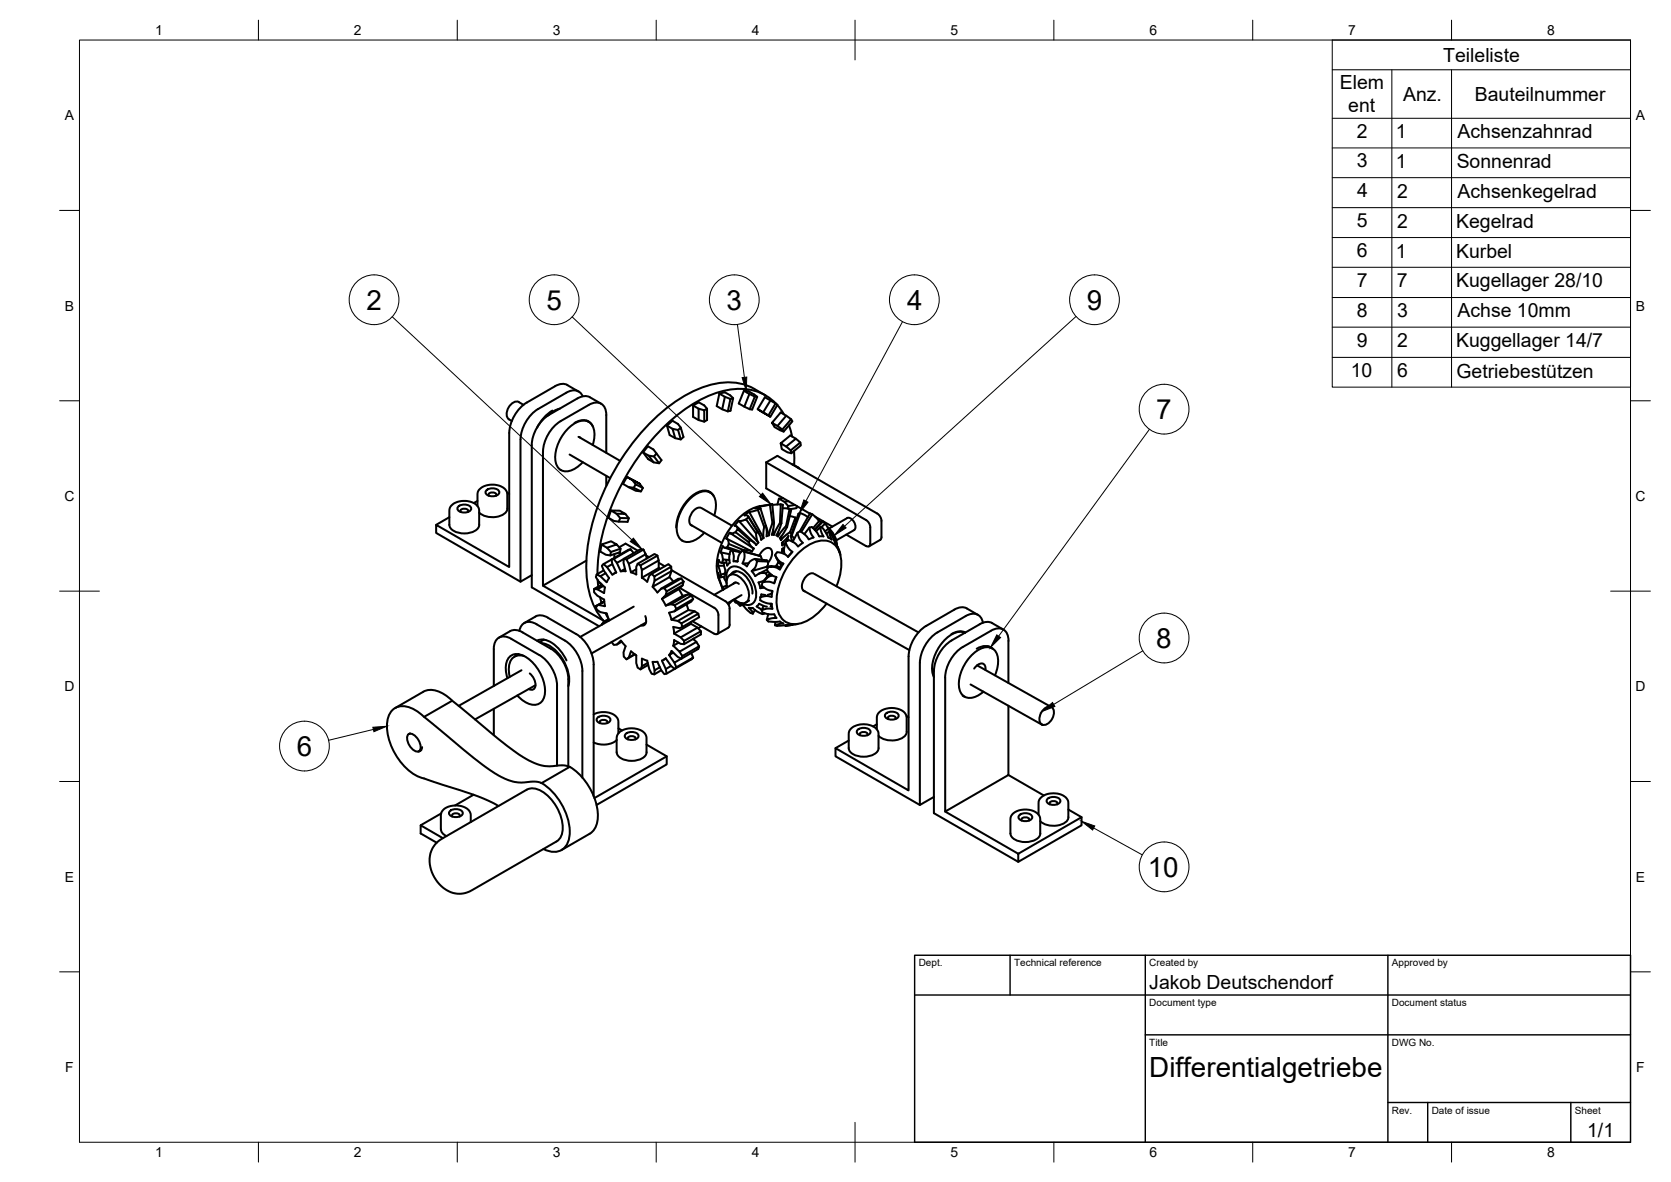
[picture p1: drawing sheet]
<svg xmlns="http://www.w3.org/2000/svg" width="420mm" height="297mm" viewBox="0 0 420 297" stroke-linecap="round" stroke-linejoin="round" font-family="sans-serif">
<!-- layer: Visible -->
<g fill="none" stroke="#000" stroke-width=".51">
<path d="M142.7 96.8l2.8 1.6M142.7 96.8a3.1 3.1 0 0 0-3.2 .3l-7 4.1a9.8 9.8 0 0 0-4.4 7.6l-.1 33.7-18.3-10.6v2l21.2 12.3M146.5 99.6a2.61 2.61 0 0 0-4.1-.9l-7.1 4.1M148.3 99.8l2.9 1.7M148.3 99.8a3.2 3.2 0 0 0-3.1 .3l-7.1 4.1a9.8 9.8 0 0 0-4.4 7.7M180.9 98.9l-.7 3.2 1.4 .8 1.4 .5 .7-.2 .6-3.1-.6 .2M180.9 98.9l1.4 .8-.7 3.2M180.9 98.9l1.3-.3 1.4 .8 .7 .7M182.3 99.7l1.4 .6-.7 3.1M187 98.2l-1.2 3.2 1.4 .8 1.3 .6 .6 .1 1.3-3.2h-.6M187 98.2l1.4 .8-1.2 3.2M187 98.2l1.3 .1 2.1 1.4"/>
<path d="M188.4 99l1.4 .7-1.3 3.1M192.5 99.4a14.9 14.9 0 0 0-11.7-3.1 32.2 32.2 0 0 0-16.9 9.6 56.5 56.5 0 0 0-16.4 33.7 23.3 23.3 0 0 0 3.4 15.4l1 1.2M128 105.4l.7 .4M130.5 101.1l1.1 .6M130.5 101a2.7 2.7 0 0 0-3.1 2.6 1.64 1.64 0 0 0 .6 1.8M133.7 111.9v35.7l16.9 9.8M135.3 102.8a9.8 9.8 0 0 0-4.4 7.6v35.8l2.8-1.7M138.9 103.2a10.4 10.4 0 0 0-3.9 4.3M140.8 102.7l-1.6 .6-1.6 1.2M140.9 118.1h.1M143.2 114.2l10.2 5.9M144.5 106.3a2.94 2.94 0 0 1 4.5 .8"/>
<path d="M145.4 109.8l.6 .2M145.6 109.8l10.3 6M147.5 105.7l.5 .3M149 111.8a5.6 5.6 0 0 0-.5-5.5 3.2 3.2 0 0 0-4 .1 10.3 10.3 0 0 0-4.7 10 2.83 2.83 0 0 0 4.5 1.5l2.2-1.8M152.4 113.8l.1-9.5a2.69 2.69 0 0 0-1.4-2.8 2.69 2.69 0 0 0-3.1 .3l-7 4a9.8 9.8 0 0 0-4.5 7.7v33.7l10.9-6.3M152.4 119.6v2.5M157.6 119.9l-.9 1.7 1.4 .8 1.8 .9 1.3 .2 .4-.9-.8-1-3.2-1.7 3.2 1.7M161.7 113.7l1.3 1.7 1.4 .8 1.3 .2 .6-.8-1.2-1.7-.7 .8M161.7 113.7l1.4 .8 1.3 1.7M161.7 113.7l1.2-1.6 1.4 .9 .8 .9M163.1 114.5l1.3 .2 1.3 1.7M167.7 107l.7 2.3 1.4 .8 1.4 .3 .7-.6-.7-2.4-.7 .7"/>
<path d="M167.7 107l1.4 .8 .7 2.3M167.7 107l1.4-1.3 1.4 .8 .7 .9M169.1 107.8l1.4 .3 .7 2.3M174.3 101.9v2.9l1.4 .8 1.4 .4 .7-.4v-2.9l-.7 .4M174.3 101.9l1.4 .8v2.9M174.3 101.9l1.4-.8 1.4 .8 .7 .8M175.7 102.7l1.4 .4v2.9M190.5 102.8l3.2 1.9-3.2-1.9 1.8-3 1.4 .8-1.8 3M192.7 116.2l2.8-1.6 25.4 14.7 .5 .8 .2 .8v4.4l-.3 .4-2.8 1.6M192.7 116.2l25.4 14.7 .5 .8 .2 .8v4.5l-.4 .3-.6-.1-5-2.8M192.7 116.2v6.5l10.9 6.4M193.7 100.6l1.3 .8-1.8 3"/>
<path d="M194.1 106.2l.7 1.1 2.2 1.2-.3-.6-2.6-1.7 2.2-2.5 1.4 .8-2.2 2.5M195 101.4l.5 .3-1.8 3M195.2 101.5a13.4 13.4 0 0 0-14-3.1 38.1 38.1 0 0 0-18.2 13.2 55.3 55.3 0 0 0-12.7 30.8l-.1 1.9M195.4 101.8l1.7 2.3M196.3 111.4l.3 1.4 1.4 .9 1 .2-.2-.7-1.1-1-1.4-.8 2.4-2 1.4 .8-2.4 2M197.7 104.5l1.2 .9-2.2 2.5M198.4 106.9l.8 2.8M198.9 105.4l.3 .5-2.2 2.6M199.3 116.7l1.4 .8M199.7 113.3v3.6M200.1 110.2l1.1 1-2.4 2M200.7 117.5l.3 .3"/>
<path d="M201.2 111.2l.2 .7-2.4 2M113 130l-3.3 1.9M113.5 127a4.8 4.8 0 0 1 6.8 .5l.2 .8v3.6a2.87 2.87 0 0 1-2.9 2.1 4.5 4.5 0 0 1-4.5-1.6l-.1-4.4zM115.2 127.4a2.28 2.28 0 0 1 3.3 .2 1.51 1.51 0 0 1-2 1.2 1.33 1.33 0 0 1-1.5-1.2zM115.8 128.7l-.1-.2a1.09 1.09 0 0 1 1-.7 1.09 1.09 0 0 1 1 .7l-.1 .2M120.1 127.2v-3a3.3 3.3 0 0 1 3.7-2.4 3.3 3.3 0 0 1 3.8 2.4v3.6a3.2 3.2 0 0 1-3.6 2.2l-2-.3-1.5-.9M120.1 125.9l-1 .5M122.3 123.3a2.28 2.28 0 0 1 3.2 .3 1.51 1.51 0 0 1-2 1.1 1.33 1.33 0 0 1-1.4-1.1zM122.9 124.6l-.1-.2a1.09 1.09 0 0 1 1-.7 1.09 1.09 0 0 1 1 .7l-.1 .2M127.5 123.8l.5 .3M152.6 137.7l1 1M153.6 128.3l-.6 1.8 1.4 .8 3.4 .2 .3-.9-.9-1.1-1.4-.8h-2.2l1.4 .8h2.2"/>
<path d="M154.5 139.2v1M155 129.1l.9 1.1M155 136.8l-2.4 .9-1.4-.9 2.4-.8 1.4 .8 1 1.1-.1 .9-2.4 .8-1.2-.2-1.4-.8 .3-1.8M155.6 138.9l.6 .3M155.7 137.5l1.6-.9 3.1 1.8M156 137.9l-2.4 .8-.1 .9M158.1 122.4l1.2 .2 1.9 .9M158.1 130.2h-2.2l-.3 .9M158.6 138l-.6 .2-4.2 2.4 .2 1.2 1 2.1-1 .5M159 120.7l.8 1M159.3 139l-.7-1-4.3 2.5M159.3 122.6l.5-.9 1.8 .9"/>
<path d="M161.8 138.1l-.7-.1-4.3 2.4v1l.5 2.2M162.4 139.3l.2 1M162.5 139.6l.7 .4M165.3 139.6l-.7-.4-4.3 2.5-.3 .8v1.9M171.5 135.8l.1 .1M173.7 131.9l7.8 4.5M176.2 127.6a2.76 2.76 0 0 0-2.8 2.5l-.1 .5a1.33 1.33 0 0 0 .7 1.5M176.4 127.7l7.6 4.4M177.8 123.4l.8 .4M179.4 124.6a2.79 2.79 0 0 0-4-.9 10.8 10.8 0 0 0-5.4 8.9M179.6 129.5a5.5 5.5 0 0 0-.6-5.4 3.3 3.3 0 0 0-4 .1 10.3 10.3 0 0 0-4.7 10 2.84 2.84 0 0 0 4.6 1.5l2.2-1.8M182.1 137.6l2.9 .9"/>
<path d="M182.6 135.3l6.5 3.3-.8-.3h-1.2M182.6 135.3l.4 .4 .2 1M182.9 137.5l.3-.8 3.9 1.6M183.5 133.9l.5 .2 .9-.4 3.4 2.6 .5 .9 .7 .6zM183.5 139.3l-2.3-.5 .4 .8 .2 1M183.5 133.8l-.9 1.5M184.1 138.3l-.5 .2-.1 .4-.2 1.2 .2 1.3-.7 .7-.3-1.4M184.9 133.7l.6-.7 3.1 2.7 1 .6 .5 .7M185.2 132.3l4.5 4.1M185.8 130.9l-1.1 1.2 .5 .2 .3 .7M186.3 138.7l-3.4-1.2-.7 .2-.5-.4-.5 1.5M186.5 138.4l4.8 1.4"/>
<path d="M187.1 138.3l-.1 .2M187.1 138.6l-.6-.2-.5 .7-.4 .9-.1 1.1h-1v-1.4l-.4-1.4 2.1 .5M187.2 129.5h.7l.3 .4-.6 .6M188.1 129.8l2.7 4.2M188.2 129.9l2.3 3.7M188.4 128.6l2.2-.5 1.5 4.3-.1 2.8zM188.4 128.6l-1.2 .9M188.6 135.7l-.4 .5M189.5 137.8l-.4 .8M189.9 127.7l1.3 .1-.6 .3M190.1 134l.2 1.5 .4 .8M190.1 134l-2.5-3.5-1.4 .4h-.4l4.9 5.4"/>
<path d="M190.5 133.6l.7 1.3 .2 .8 .6-.5M190.5 133.6l-.4 .4M190.7 136.3l-.6 .7M190.9 139.6a2.54 2.54 0 0 1 2.7-1.8 2.53 2.53 0 0 1-.5 3.6M191.1 127.3l-1.2 .4M191.3 139.8l.3 .9M191.3 139.8l-4.2-1.2 .1 1.7-.5 1.3 1.5-.1M192.6 132.1l-1.5-4.8 2.5-.5 .6 4.7-.9 3M192.6 132.1l.2 1.5-.1 1.2 .6-.3M192.6 132.1l-.5 .3M192.6 132.2l.7 2.3M194.2 126.7l.4 4.7-.5 3h.5"/>
<path d="M194.2 126.7a11.7 11.7 0 0 0-8 3.1 17.6 17.6 0 0 0-5.9 13.8l.4 1.7 1.1 2.9M194.2 126.7l-.6 .1M194.2 126.9l2.1-.2-.2 4.7-1.5 3M194.4 133.1l.2 1.3M194.6 131.4l-.4 .1M194.9 139.5l.9 1.8 .7 .6M195.2 134.6l.4 .2M195.6 133.8v1M195.9 125.3l-.4 1.5M196.1 135.3l.3 .4M196.1 131.4l.4 .1M196.3 126.7l.5 .2-.3 4.6-1.3 3"/>
<path d="M196.5 134.8l-.1 .9M196.8 127.7l1.7 .1-.8 4.4-2.1 2.6M196.8 137.8l-.2 .9M196.8 125.1l-.9 .2 1.4 .8 .9 1.1-.2 .6M196.9 136.2l-.2 .8M197.1 138.5l-.5 .2M197.2 137.7l-.5 .2-.1 .8M197.5 136.5l-.8 .5M197.5 136.3l.8 1.5 1 .9-1.1 1.2M197.7 132.2l.2 .2M197.8 135.9l.3-.9-1.5 1.4 .1 .6M198 135.6l.1 .1"/>
<path d="M198 135.6l-.2 .3M198.2 134.6l-.2 1M198.2 125.9l-.9 .2M198.5 127.8l.4 .4-1 4.2-1.8 2.8M198.6 129.7l1.4 .4-1.4 3.6-2.2 2M198.7 133.7l.1 .4M198.8 134.7l.5 1.4M199.1 138.9l-.9 1-1.2-.8-1.6-.3-.5 .7 .2 .4 1 1.3 .9 .5M199.1 134.6l.6 .8M199.1 134.6l2.1-5.7-.4 .2-2 5.6M199.1 134.6l-.3 .1M199.9 126.9l-1.7 .3"/>
<path d="M200 130.1l.2 .7M200.1 130.8h.1M200.4 127.2l-.1 .5-1.6 .3M200.5 133.9l.5 1.5 .9 1-1.2 .9M200.7 137.3l-1-1-1.6-.6a3.4 3.4 0 0 0-.8 3.5M201.1 133.5l2.6-4.5 .5 .2-2.7 4.5M201.2 128.9l1.9 1.1M203.5 132.6l.4 1.4 .7 1.1-1.3 .4-.8-1-1.4-1-.6 .4-1.2 2.3M204.2 129.2l1.8 1.8M204.8 133.1l1.9-2.1h.2l-2 2.2M205 129.8l4.3 2.5M205.2 133.5l1.1-1 .1 .9 .7 1.4h-1.1l-.7-1.2-1.2-1.2-.6 .2-1.3 1.6"/>
<path d="M206 131l-1.6 1.7M206 131l.5 .3M206.3 132.5l.5 .1 1.2 1.9a1.4 1.4 0 0 0 1.1 1.1l-.6-2 .7 1 .8 1.9M206.9 131l.6 .6-1 .9M207.5 131.6l.8 1.3M208.1 132.5a6.3 6.3 0 0 1 2.3 4.6M208.2 132.9l.9 1.2M208.3 132.9l-.9 .6M208.5 133.6l-.7 .5M209 134.2a.57 .57 0 0 1 .7 .5l.4 1 .1 .2-.2 .1M209.7 134.7l-.4 .2M210 136.5l.6 .9"/>
<path d="M210.1 135.4l-.5 .2M210.1 136l.3 .9M210.5 137.3l.6 1.6M210.5 137.4l-.5-1.5 1.1 2.8M211.2 138.9l.1 .6M213 130.2l-4.5 2.6M213 130.2a2.02 2.02 0 0 1 1.8 3l-4.6 2.6M130.6 158.5a2.59 2.59 0 0 1 1.7-2.1 2.59 2.59 0 0 1 2.6 .5l7.1 4.1a9.8 9.8 0 0 1 4.4 7.6M131.4 158.9l7.1 4.1a9.8 9.8 0 0 1 4.4 7.7v21.9M131.4 158.9l-1.1-.5a2.56 2.56 0 0 0-2 .2l-2.8 1.6M134.6 154.9l-2.8 1.7M134.7 154.9a3.1 3.1 0 0 1 3.1 .3"/>
<path d="M136.5 147.2l15.2 8.7M137.8 155.2l7 4.1M144.9 159.3a9.8 9.8 0 0 1 4.4 7.7M149.4 148v.8l.8 .9 1.7 1M149.8 152.3l.2 .9 1 .6 1.5 .4M150 144.4l-.2 .6 .7 1.1 1.6 1.5M150.2 148.1l1.7 .9M150.3 145.7l.1 1.7M150.5 152l1.6 .3M150.7 146.3l.4 .4M150.9 150.1l.3 1.4M151 144.8l1.5 1.5"/>
<path d="M151.3 146.9l-1.9 1.1 .8 .1 1.5-.9M151.7 141.8l-.4 .4 .5 1.2 1.3 1.9M151.8 143.3l-1.8 1.1 1 .4 1.3-.8M151.9 150.7l.2 1.6M151.9 151.1l-2.1 1.2 2.1-1.1M152.1 147.6l-.2 1.4M152.2 154.1l.8 1.3M152.6 154.1l.6 1.8M152.6 142.5l1.4 1.9M153 155.6l-1.2 .7-.4 .7M153.1 155.9l-1.3 .4M153.2 145.3l-.6 1"/>
<path d="M154.3 140.5l-2.6 1.3 .9 .7 1.4-.7M154.3 140.5l.8 1 1.7-1M154.9 143.8l-.5 .3M155.1 141.5l1 2.1M156.8 140.4l.7 .2M157.1 143l-1 .6M157.3 143.6h-1.2M157.5 140.6l4.3-2.5 .6 1.2-4.3 2.4zM158.1 141.7l.5 2.1 1.4-.7M158.7 143.8l1.3 .6M159.3 152.4l-13.4 7.7M160.3 141.7l.7 .4"/>
<path d="M161 142.1l4.3-2.5 .3 1.2-4.2 2.5zM162.3 154.8a1.56 1.56 0 0 1-.8 2.4h-.3M162.4 156.5l-13.7 7.7M163.9 144.2l.6 .7M164.1 147.5l1.2 1.4M164.5 144.9l4.3-2.5v1.1l-4.2 2.5zM165.6 140.8v1.9l-4.2 2.5v-1.9M165.6 141.4l1.6 .9M165.6 142.7l.4 .3M166.5 150.5l.9 1.7M167 147.8l.6 .8M167.6 148.6l4.3-2.4-.2 .9-4.3 2.4z"/>
<path d="M168.2 154l.7 1.7M168.3 145l1 1.1M168.8 142.4l-.7-.6-4.2 2.4-.6 .5-.6 1.5-1.3-1M168.8 143.3l13.6 7.8 .6 .6 .5 1.2-.1 4.4-.3 .4-2.8 1.6M168.8 143.5l-.5 1.5-4.2 2.5 .5-1.5M169.6 153.6l-1.4 .4M169.6 152.1l.5 .9M170.1 153l4.2-2.5-.5 .7-4.2 2.4zM170.4 156l.9 .7 4.3-2.5 .2 .9-4.2 2.5-.7 .3-1.6-.4 .2 1.7M170.7 148.1l.9 1.6M171 147.8l8.6 4.9 .6 .6 .4 1.3v4l-.2 .6-.5 .2-.3-.2M171.3 145.4l-.8 .1-4.2 2.4-1 1"/>
<path d="M171.3 156.7l.3 .9M171.6 149.7l-4.2 2.5M171.7 147.1l-1 1-4.3 2.4 1-1M171.9 146.2l-.6-.8-4.3 2.4-.7 .1M172.6 151.9l.5 1.4M173 149.4l-1.4 .3M173.7 156.3v.5M173.9 149.7l-.9-.3-4.3 2.4-1.3 .4M174.1 156.1l5.5 3.2M174.3 150.5l-.4-.8-4.3 2.4-.9-.3M174.7 153.6l-1.6-.3-4.3 2.4M175.4 157.7l-1.7-.9-4.2 2.4 1.7 1 4.2-2.5 .8 .9"/>
<path d="M175.6 154.2l-.9-.6-4.3 2.4-1.6-.3M176.3 157.4l-.7 .5M180.5 142.2l.7 2.2M180.7 140.7l.4 .7h1.3M180.7 145.2l.9 2.4M180.7 140.7l-.2 1.5M181.4 141.4h.8M181.9 148.2h-.1M181.9 141.4l.2 1a2.84 2.84 0 0 1 .2 2.1M181.9 144.9l.6 1.2M182.1 142.2h-1.6M182.1 144.1l.2 .4"/>
<path d="M182.2 144.2l-1 .2v.7l-.5 .1M182.2 144.9l-1.1 .1-.6-1.1 .2 1.3M182.5 146l.2 .6M182.7 145.9a2.78 2.78 0 0 1 1.7-3.6 6.1 6.1 0 0 1 5.1 4.3 4.6 4.6 0 0 1-.2 5 2.36 2.36 0 0 1-2.8 0M182.8 147.1l-1.2 .5 .2 .6M182.8 147.3v.2M182.9 147.6a2.4 2.4 0 0 1 1.1-3.2 4.6 4.6 0 0 1 4.1 3.7 2.64 2.64 0 0 1-.9 3.5 2.69 2.69 0 0 1-2.5-1M183.4 140.7l-1.6-.1-.2 .8M183.8 144.3a1.79 1.79 0 0 1 2.8-.2 6.1 6.1 0 0 1 2.6 5.1M184.2 150.8l-1 1.1M184.3 150.8l.3 .1M184.4 146.7a.83 .83 0 0 1 1.4 0"/>
<path d="M184.4 150.7l.5 .7 .5 .1M184.9 141.1h.6M184.9 150.8l.6 .9 .7 .5-.3-.7M185 146.4l-5.4 3.1M185.2 151.2l-.3 .2M185.2 143.6l-1.7 .9M185.9 151.5l1.1 .8M186.5 151.9l-.3 .3M186.5 149.5l-3.6 2.1M186.7 141.6l1.1 .7M187 152.3l1.2 1.3 1.1 .6 .5-.9M188.4 150.9l-.9 .5"/>
<path d="M189 143.5l.9 1.3 1-.7 1.2-.1 .5 .1 .3 .7M189.3 152.8l.9 .8 1.3 .6 .2 .1 .5-.2M189.3 152.8l-1-.1 .7 .9 .3 .6M189.8 140.4l3 .4 .3 .3M190.2 152.4l1.3 .9M190.3 141l2.8 .1v.9l-.3 .4-3.8 1.1 .5-.5a2.73 2.73 0 0 0 .8-2zM190.3 141l-.5-.6-.8 .4-.7 .6-.5 .9M190.7 146.4l.5 1.4M190.9 151.7l1.9 .7M190.9 151.7l-.6 .7M191.2 150.1v.7l1.5 .8 1.3 .1v.3M191.3 149.8l-.1 .3 1.4-.3 1.4 .2"/>
<path d="M191.5 153.4l.2 .6 1.7 .4h1.3l.5 .9-1.2 .1-1.2 .4 .4-1.5M191.6 147.3l-.4 .5 1-.1M191.7 146.3l-.2 .9 1.4 1 1.3 .3M192 152.3l-.5 1.1 1.3-.4h1.4M192.2 154.1v.1M192.4 149.5l-1-.1v.3M192.8 155.8l.4 .4h2.9M192.8 142.4l.3 .3M192.8 143.2l-2 1M193.1 143.7l-.5 .4M193.2 142.4l-.4 .8 1.2 1.3 1.2 .5-.5 1.6a4.1 4.1 0 0 0-3-.3l1.4-1.3 1-.4h-.2M193.2 142.4h2.4l.5 .2v.5l-1.4-.6z"/>
<path d="M193.6 144.2l-1.4 1.6-1.5 .6M193.7 151.7l.3 .3-.2 .4M193.7 144.3l-1.4 1.4M193.9 144.4v.2M193.9 144.6l-.1 .1M194 151.7l.2 1.3M194.1 149l-1.1 .5M194.1 148.5l.1 .3M194.2 148.5l-.2 1.5M195.2 145l-.4 1.3M195.2 142.1l.4 .3M196.1 141.6l-.5-.2-.4 .7"/>
<path d="M196.1 156.2l.9 .5-2.1 .4v-.8M196.5 141.9l-.4 .7M197 141.7l-.5 .2M197 141.7l-.9 1.4M198.2 157l-2.3 .3-1-.2M198.2 157h1l-1.7 .3v-.2M200.6 156.8l-3.1 .5M202 148.4l26.6 15M204.6 144.1a2.68 2.68 0 0 0-2.9 2.5l-.1 .5a1.31 1.31 0 0 0 .8 1.5M204.8 144.3l26.1 14.6M210.3 147.3a11.6 11.6 0 0 0 .6-9 4.4 4.4 0 0 0-6.1-2 17.3 17.3 0 0 0-9.5 15.4 4.7 4.7 0 0 0 5 5.1 11.9 11.9 0 0 0 7.5-5.1M242.2 158.8l.4 .2"/>
<path d="M242.6 159a4.5 4.5 0 0 0-4.9 1.6 10 10 0 0 0-3.1 8.9l.2 .7M242.7 159a3.5 3.5 0 0 0-3.5 .3M245.9 154.5l-2.8-1.6a3.1 3.1 0 0 0-3.1 .3l-7.1 4.1a9.8 9.8 0 0 0-4.4 7.6v33.7l-18.4-10.6v2.1l21.2 12.2M246.3 156.9l-7 4.1a9.8 9.8 0 0 0-4.5 7.6M246.3 156.9l1.2-.5a2.56 2.56 0 0 1 2 .2l2.8 1.6M247.1 156.5a2.6 2.6 0 0 0-1.6-2.2 2.6 2.6 0 0 0-2.7 .5l-7.1 4.1a9.8 9.8 0 0 0-4.4 7.7M106.4 173.8l-7 4.1M106.4 173.8a5.9 5.9 0 0 1 6.4 1.5l.9 .8M124.2 172.4v-9.3a2.7 2.7 0 0 1 1.3-2.9 2.7 2.7 0 0 1 3.1 .3l7 4.1a9.7 9.7 0 0 1 4.5 7.7v20.1M124.2 178.1v6.6M127.6 170.4a5.5 5.5 0 0 1 .6-5.4 3.3 3.3 0 0 1 4 .1 10.3 10.3 0 0 1 4.6 10 2.85 2.85 0 0 1-4.5 1.5l-2.2-1.8M130.3 164.4v.1"/>
<path d="M130.4 164.4l-1 .6M131.1 168.4l-15.8 9M131.8 164.9a2.85 2.85 0 0 0-3.9 3.1l.3 2.1M133.2 169.2a3.3 3.3 0 0 1 1.2 3.8 1.08 1.08 0 0 1-1.5 .2M134.6 172.2l-15.2 8.6M135 161a4.8 4.8 0 0 1 5.4 1.9l1.3 1.8 .7 1.3M136.1 161.6a8.4 8.4 0 0 1 6.2 5.6l.5 1.6 .3 1.6-.2 2M136.7 160.7v.1M136.8 160.7l-1.1 .7M146.4 168.6v26.8M149.3 179.5a4.6 4.6 0 0 1 6.1 1.2l.1 3.6M149.3 167v33.1"/>
<path d="M155.1 162l1-1 1.2 1.4M156.3 161.3l-1.2 .7-.8 .1-.5-.8M157.3 162.4l-.5 1.5v1.1l.7 .7 2.1-1.2M158.1 165.2l.6-1.5 1.3 1v1.9l.3 1.2 .7 .4 2-1.1M159.5 164.4l-2 1.3M162.7 166.1l.6 2.1 .6 1.1 .6 .2 1.8-1.1M162.8 166l-1.4-.5v1.9M162.9 166.6l-1.5 .8-.4 .8M164.1 166.3l.5 2.2M165.3 166.3l1 2.1 .7 1 .6-.1 2.5-1.6M165.3 166.3h-1.2M165.9 167.7l-1.3 .8-.1 1"/>
<path d="M167.4 165.5l-.5 .3M168.7 167.4l-1.3 .7 .2 1.2M169.3 164l-1.1 .6 1.4 1.9 1.7-1M169.3 162.3l1.6 1.5 4.2-2.5 .7 1.1M169.5 160.8l-.2 1.5M169.6 166.5l.5 1.2 4.2-2.4-.4 .4-4.3 2.4-.9-.7-1.3-1.9-.9 .5 .9 2.1M170.6 161.5l-1.3 .8M170.9 163.8l.7 1.1 4.2-2.5-.2 .7-4.3 2.4-.9-.4-1.5-1.5-.7 1M171.2 160.2l.8 .9 4.2-2.5v.8l-4.2 2.5-.8-.1-1.7-.9M171.6 164.9l-.3 .6M172 161.1v.8M173.8 164.1l.5 1.2"/>
<path d="M174.3 160.6l.8 .7M174.5 160.5v.2M222.7 179.4a2.28 2.28 0 0 1 3.3 .3 1.51 1.51 0 0 1-2 1.1 1.33 1.33 0 0 1-1.5-1.1zM227.9 179.9l.6 .4M231.3 166.6v35.7l3.5-2M234.8 168.6v35.8l21.2 12.2M242 174.8l.5 .3M244 172l17.9 10.1M244.9 168l.4-.4a1.37 1.37 0 0 1 2.4-.2l.1 .9M245.7 167.2l18.7 10.5M248.6 162.4l.9 .6M249.5 163a3.2 3.2 0 0 0-3.9 0"/>
<path d="M250.2 169.7a6 6 0 0 0-.2-6.4 3.3 3.3 0 0 0-4 0 10.3 10.3 0 0 0-4.7 10.1 2.82 2.82 0 0 0 4.5 1.5l1.5-1.1M253.6 171.6v-10.5a2.69 2.69 0 0 0-1.3-2.9 2.69 2.69 0 0 0-3.1 .3l-7.1 4.1a9.8 9.8 0 0 0-4.4 7.7v33.6l15.9-9.1v-17.4M262.6 178.1a1.37 1.37 0 0 1 1.8-.4 1.37 1.37 0 0 1 .6 1.7 2.72 2.72 0 0 1-3 2.7 2.72 2.72 0 0 1 .6-4zM102.5 184.7a1.48 1.48 0 0 1 2.3 .7l.4 .5a2.23 2.23 0 0 1 .1 2.9 2.23 2.23 0 0 1-2.4-1.5 2.94 2.94 0 0 1-.4-2.6zM103.1 184.3l-.3 .2M105.9 188.5l-.6 .3M106.1 187.7a1.06 1.06 0 0 1-.9 1.2M106.6 180.2a7 7 0 0 0-6.7-2.5 5.2 5.2 0 0 0-2.6 5.8 15 15 0 0 0 8.5 11.9l11.1 3.6a40.1 40.1 0 0 1 8.4 3.6M106.6 180.2l7.1-4.1 7.8 6.4a58.1 58.1 0 0 0 12.5 9.1 10.7 10.7 0 0 0 7.1 .7l2.2 .4-7.1 4.1a7 7 0 0 0-4.3-.2 12.7 12.7 0 0 1-8.6-3 198.4 198.4 0 0 1-14.7-11.9zM119.1 199.7l-4.7 2.7M136.2 196.8a15.4 15.4 0 0 1 7 13.1 4 4 0 0 1-5.5 3.9l-1.1-.4M143.3 192.7a15.1 15.1 0 0 1 6.9 13.8 4.4 4.4 0 0 1-1.9 3"/>
<path d="M150.2 180.4a2.28 2.28 0 0 1 3.3 .3 1.51 1.51 0 0 1-2 1.2 1.33 1.33 0 0 1-1.5-1.2zM150.9 181.7l-.1-.2a1.09 1.09 0 0 1 1-.6 1.09 1.09 0 0 1 1 .6l-.1 .2M155.1 186a5.5 5.5 0 0 1-5.8 .6M155.5 183l.9 .6M155.6 184.2a4.8 4.8 0 0 1 6.7 .4l.3 .8v3.6a2.87 2.87 0 0 1-2.9 2.1 4.5 4.5 0 0 1-4.5-1.6l-.2-4.1zM157.3 184.5a2.28 2.28 0 0 1 3.2 .3 1.51 1.51 0 0 1-1.9 1.1 1.33 1.33 0 0 1-1.5-1.1zM157.9 185.8l-.1-.2a1.09 1.09 0 0 1 1-.6 1.09 1.09 0 0 1 1 .6l-.1 .2M162.6 187.1l5 3M213.4 186.1l-3.3 1.9M213.9 183.2a4.9 4.9 0 0 1 6.8 .4l.2 .8v3.6a2.87 2.87 0 0 1-2.9 2.1 4.5 4.5 0 0 1-4.5-1.6l-.1-4.4zM215.6 183.5a2.28 2.28 0 0 1 3.3 .3 1.51 1.51 0 0 1-2 1.1 1.33 1.33 0 0 1-1.5-1.1zM216.3 184.8l-.1-.2a1.09 1.09 0 0 1 1-.7 1.09 1.09 0 0 1 1 .7l-.1 .2"/>
<path d="M220.5 183.3v-3a3.3 3.3 0 0 1 3.7-2.4 3.3 3.3 0 0 1 3.8 2.4v3.6a3.2 3.2 0 0 1-3.6 2.2l-2-.3-1.5-.9M220.5 182l-1 .5M223.3 180.7l-.1-.2a1.09 1.09 0 0 1 1-.6 1.09 1.09 0 0 1 1 .6l-.1 .2M253.6 194.8l8.9 5.1M109.8 211.8l1.4-1.1 21.2-12.2a4.2 4.2 0 0 1 4.6 .9 11.5 11.5 0 0 1 4.4 9.5 3.3 3.3 0 0 1-1.5 2.6l-21.2 12.2a6.4 6.4 0 0 1-8.7-2 7.5 7.5 0 0 1-.5-9.6zM110.9 208.4a1.96 1.96 0 0 0 1.4 1.7M110.9 204.4l-5.1 3M111.4 210.6l-5.6-3.2v2.1l4 2.3M113.1 203.9a2.28 2.28 0 0 1 3.3 .3 1.51 1.51 0 0 1-2 1.1 1.33 1.33 0 0 1-1.5-1.1zM113.7 205.2l-.1-.2a1.09 1.09 0 0 1 1-.6 1.09 1.09 0 0 1 1 .6l-.1 .2M118.4 206.6v-1.8a3.4 3.4 0 0 0-4.1-2.4l-.7 .1a2.89 2.89 0 0 0-2.8 2.3v3.6M148.3 209.5l-7.1 4.1"/>
<path d="M149.5 200.6l18.1-10.5v2l-17.6 10.2M237.7 203.9l18.3 10.7M254.6 204.6a4.8 4.8 0 0 1 6.7 .4l.3 .9v3.5a2.87 2.87 0 0 1-2.9 2.2 4.5 4.5 0 0 1-4.5-1.7l-.1-4.3zM256 214.6l15.9-9.2v2l-15.9 9.2zM256.3 204.9a2.28 2.28 0 0 1 3.2 .3 1.51 1.51 0 0 1-1.9 1.1 1.33 1.33 0 0 1-1.5-1.1zM256.9 206.2l-.1-.2a1.09 1.09 0 0 1 1-.6 1.09 1.09 0 0 1 1 .6l-.1 .2M261.1 204.7v-2.9a3.4 3.4 0 0 1 4.1-2.4 3.2 3.2 0 0 1 3.4 2.4v3.6M263.3 200.8a2.28 2.28 0 0 1 3.3 .3 1.51 1.51 0 0 1-2 1.2 1.33 1.33 0 0 1-1.4-1.2zM264 202.1l-.1-.1a1.09 1.09 0 0 1 1-.7 1.09 1.09 0 0 1 1 .7l-.1 .1M268.6 203.4l3.3 2M268.6 205.4a3.2 3.2 0 0 1-3.5 2.1l-2.1-.3-1.4-.8"/>
</g>
<circle cx="197.8" cy="135.9" r=".25" fill="#000"/>
<!-- layer: BORDER -->
<g fill="none" stroke="#000" stroke-width=".25">
<path d="M20 10.1h390v276.9h-390zM65 5.1v5M115 5.1v5M165 5.1v5M215 5.1v10M265 5.1v5M315 5.1v5M365 5.1v5M15 52.9h5M410 52.9h5M15 100.7h5M410 100.7h5"/>
<path d="M15 148.6h10M405 148.6h10M15 196.4h5M410 196.4h5M15 244.2h5M410 244.2h5M65 287v5M115 287v5M165 287v5M215 282.1v9.9M265 287v5M315 287v5"/>
<path d="M365 287v5"/>
</g>
<!-- layer: TITLEBLOCK -->
<path d="M230 240.1h180v46.9h-180zM230 250h180M254 240.1v9.9M288 240.1v46.9M349 240.1v46.9M288 260.1h122M349 277.1h61M359 277.1v9.9M395 277.1v9.9" fill="none" stroke="#000" stroke-width=".36"/>
<!-- layer: Parts Lists -->
<g fill="none" stroke="#000" stroke-width=".25">
<path d="M335 10.1h75v87.2h-75zM335 17.5h75M350 17.5v79.8M365 17.5v79.8M335 29.7h75M335 37.2h75M335 44.6h75M335 52.2h75M335 59.7h75M335 67.2h75M335 74.8h75M335 82.2h75"/>
<path d="M335 89.8h75"/>
</g>
<!-- layer: Balloons -->
<g fill="none" stroke="#000" stroke-width=".25">
<circle cx="94.1" cy="75.3" r="6.3"/>
<circle cx="139.3" cy="75.3" r="6.3"/>
<circle cx="184.6" cy="75.3" r="6.3"/>
<circle cx="229.9" cy="75.3" r="6.3"/>
<circle cx="275.2" cy="75.3" r="6.3"/>
<circle cx="292.7" cy="102.8" r="6.3"/>
<circle cx="292.7" cy="160.3" r="6.3"/>
<circle cx="76.5" cy="187.5" r="6.3"/>
<circle cx="292.7" cy="217.8" r="6.3"/>
</g>
<!-- layer: 0 -->
<path d="M186.6 94.9l1.2-.2-.2 3.6zM159.3 135.2l2.1 2.9-2.9-2zM191.7 123.9l2.2 2.9-3-2zM202.1 125.6l1.1 .6-2.2 2.8zM212 131.8l.7 .9-2.9 1.9zM250.6 159.5l1 .7-2.6 2.5zM262 178.8l2.6-2.3 .6 1zM93.7 182.8l3.6-.3-3.3 1.4zM271.9 206.4l3.4 1.2-.6 1z" fill="#000" stroke="#000" stroke-width=".25"/>
<path d="M98.6 79.6l60.3 56.1M143.9 79.6l47.4 44.8M270.6 79.5l-58.2 52.7M185.4 81.5l1.8 13.3M226.9 80.8l-24.3 45.1M289 107.9l-37.9 52M287.3 163.6l-22.4 13.4M93.9 183.3l-11.3 2.7M275 208.1l12.2 6.7" fill="none" stroke="#000" stroke-width=".25"/>
<g font-size="7">
<text x="92.2" y="77.9">2</text>
<text x="137.4" y="77.8">5</text>
<text x="182.7" y="77.8">3</text>
<text x="228.1" y="77.8">4</text>
<text x="273.3" y="77.8">9</text>
<text x="290.7" y="105.3">7</text>
<text x="290.7" y="162.8">8</text>
<text x="74.6" y="190">6</text>
<text x="288.6" y="220.3">10</text>
<text x="289" y="270.6">Differentialgetriebe</text>
</g>
<g font-size="4.9">
<text x="362.9" y="15.5">Teileliste</text>
<text x="336.9" y="22.4">Elem</text>
<text x="339" y="28.3">ent</text>
<text x="352.8" y="25.4">Anz.</text>
<text x="370.8" y="25.3">Bauteilnummer</text>
<text x="341.2" y="34.6">2</text>
<text x="350.9" y="34.7">1</text>
<text x="366.5" y="34.7">Achsenzahnrad</text>
<text x="341.1" y="42.1">3</text>
<text x="350.9" y="42.2">1</text>
<text x="366.3" y="42.2">Sonnenrad</text>
<text x="341.2" y="49.6">4</text>
<text x="351.3" y="49.7">2</text>
<text x="366.5" y="49.6">Achsenkegelrad</text>
<text x="341.1" y="57.1">5</text>
<text x="351.3" y="57.2">2</text>
<text x="366.1" y="57.2">Kegelrad</text>
<text x="341.1" y="64.6">6</text>
<text x="350.9" y="64.7">1</text>
<text x="366.1" y="64.7">Kurbel</text>
<text x="341.1" y="72.1">7</text>
<text x="351.2" y="72.2">7</text>
<text x="366.1" y="72.2">Kugellager 28/10</text>
<text x="341.1" y="79.7">8</text>
<text x="351.3" y="79.8">3</text>
<text x="366.5" y="79.8">Achse 10mm</text>
<text x="341.1" y="87.2">9</text>
<text x="351.3" y="87.2">2</text>
<text x="366.1" y="87.3">Kuggellager 14/7</text>
<text x="339.6" y="94.7">10</text>
<text x="351.3" y="94.8">6</text>
<text x="366.2" y="94.9">Getriebestützen</text>
<text x="289" y="248.5">Jakob Deutschendorf</text>
<text x="399.1" y="285.7">1/1</text>
</g>
<g font-size="3.5">
<text x="39" y="8.8">1</text>
<text x="89" y="8.8">2</text>
<text x="139" y="8.8">3</text>
<text x="189" y="8.8">4</text>
<text x="239" y="8.8">5</text>
<text x="289" y="8.8">6</text>
<text x="339" y="8.8">7</text>
<text x="389" y="8.8">8</text>
<text x="16.3" y="30.2">A</text>
<text x="411.3" y="30.2">A</text>
<text x="16.3" y="78">B</text>
<text x="411.3" y="78">B</text>
<text x="16.2" y="125.9">C</text>
<text x="411.2" y="125.9">C</text>
<text x="16.2" y="173.7">D</text>
<text x="411.2" y="173.7">D</text>
<text x="16.3" y="221.6">E</text>
<text x="411.3" y="221.6">E</text>
<text x="16.4" y="269.4">F</text>
<text x="411.4" y="269.4">F</text>
<text x="39" y="290.8">1</text>
<text x="89" y="290.8">2</text>
<text x="139" y="290.8">3</text>
<text x="189" y="290.8">4</text>
<text x="239" y="290.8">5</text>
<text x="289" y="290.8">6</text>
<text x="339" y="290.8">7</text>
<text x="389" y="290.8">8</text>
</g>
<g font-size="2.5">
<text x="231" y="242.9">Dept.</text>
<text x="255" y="242.9">Technical reference</text>
<text x="289" y="242.9">Created by</text>
<text x="350" y="242.9">Approved by</text>
<text x="289" y="252.8">Document type</text>
<text x="350" y="252.8">Document status</text>
<text x="289" y="262.9">Title</text>
<text x="350" y="262.9">DWG No.</text>
<text x="350" y="279.9">Rev.</text>
<text x="360" y="279.9">Date of issue</text>
<text x="396" y="279.9">Sheet</text>
</g>
</svg>
